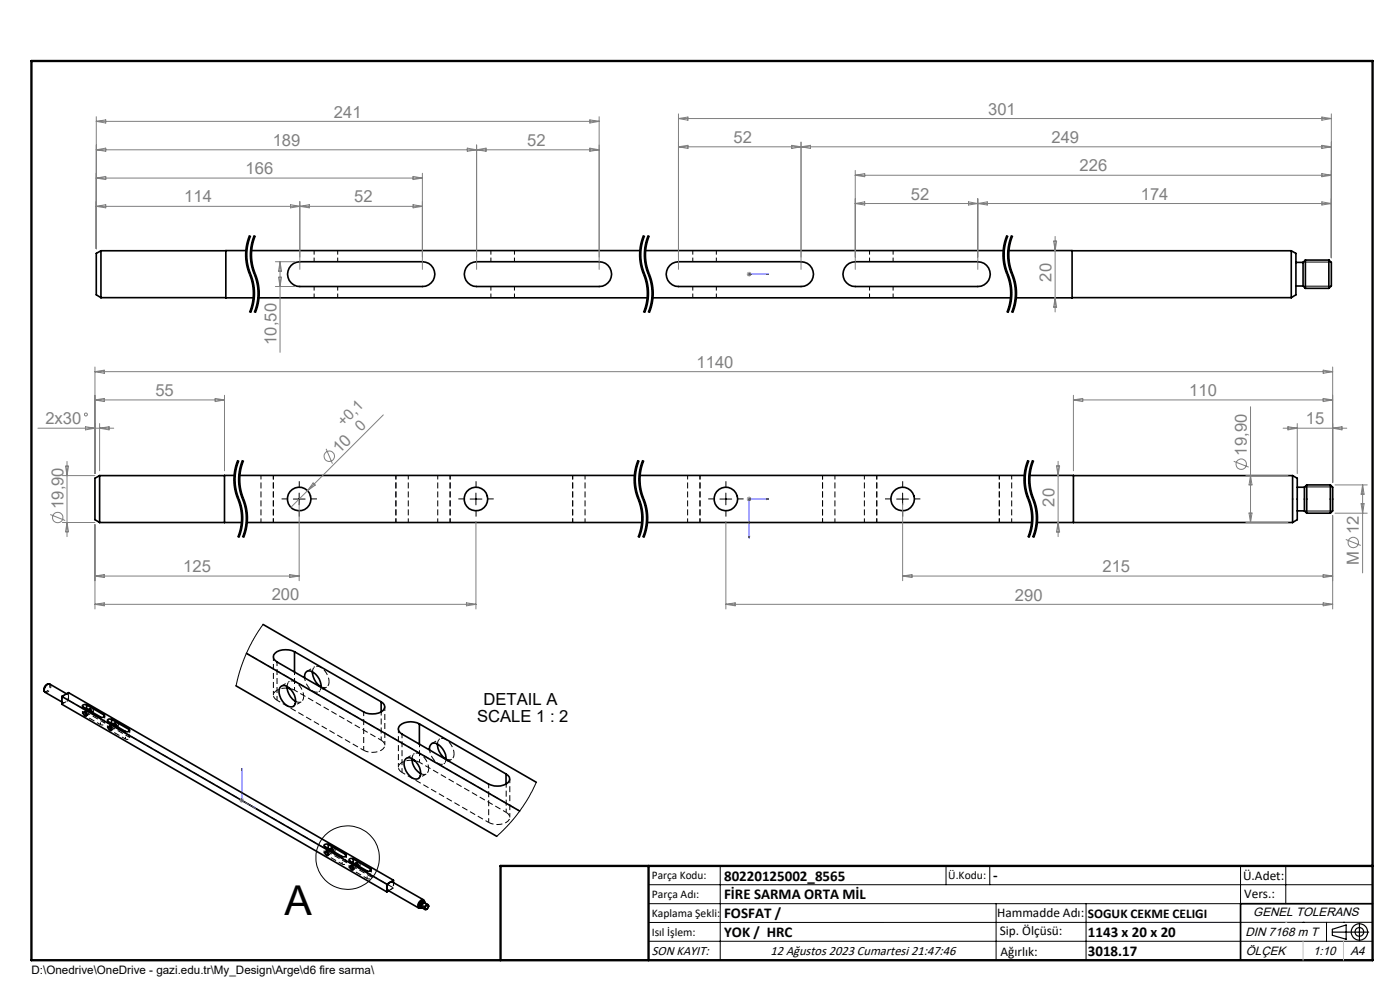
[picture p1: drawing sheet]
<svg xmlns="http://www.w3.org/2000/svg" width="297mm" height="210mm" viewBox="0 0 297 210" stroke-linecap="round" stroke-linejoin="round" font-family="sans-serif">
<g fill="none" stroke="#000" stroke-width=".21" stroke-dasharray="1.3 .6" stroke-dashoffset=".4" stroke-linecap="butt">
<path d="M66.6 53.1v2.4M71.6 55.5v-2.4M104.1 53.1v2.4M109.1 55.5v-2.4M147 53.1v2.4M152 55.5v-2.4M184.5 53.1v2.4M189.5 55.5v-2.4M66.6 60.8v2.3M71.6 63.1v-2.3M104.1 60.8v2.3M109.1 63.1v-2.3"/>
<path d="M147 60.8v2.3M152 63.1v-2.3M184.5 60.8v2.3M189.5 63.1v-2.3M55.4 100.8v10M58 100.8v10M84 100.8v10M86.6 110.8v-10M92.9 100.8v10M95.5 100.8v10M121.5 100.8v10M124.1 110.8v-10"/>
<path d="M145.9 100.8v10M148.5 100.8v10M174.5 100.8v10M177.1 110.8v-10M183.4 100.8v10M186 100.8v10M212 100.8v10M214.6 110.8v-10M58 139.3v8.2M17.6 151.6l3.7 2.1M18.4 151.1v-.7M22.1 153.3l-3.7-2.2"/>
<path d="M22.9 154.6l3.7 2.2M23.7 154.2v-.8M27.4 156.3l-3.7-2.1M58.8 148.5v-8.1M60.9 145.6a1.05 1.05 0 0 1 .5-1.1 1.05 1.05 0 0 1 1.1 .1 3.9 3.9 0 0 1 1.9 3.1M69.8 144.6a3.2 3.2 0 0 0-2.8-3.3 1.13 1.13 0 0 0-.7 1.2M77.2 159.2v-8.2M81.6 158.1v-8.2M84.5 154.6v8.2M96.3 159.9a3.2 3.2 0 0 0-2.8-3.3 1.13 1.13 0 0 0-.7 1.2M85.3 163.8v-8.1M87.4 160.9a1.05 1.05 0 0 1 .5-1 1.05 1.05 0 0 1 1.2 0 3.9 3.9 0 0 1 1.8 3.1"/>
<path d="M103.7 174.5v-8.2M108.2 173.4v-8.2M68.9 181.2l3.7 2.1M69.6 180.7v-.7M73.3 182.9l-3.7-2.2M74.2 184.2l3.7 2.2M75 183.8v-.8M78.6 185.9l-3.6-2.1M90.9 192.2l-.3 .6M90.9 192.1l-.4 .8"/>
</g>
<g fill="none" stroke="#000" stroke-width=".35">
<path d="M21.4 53.2v9.9M21.4 53.2l-1 .6v8.7l1 .6M21.4 53.2h26.5M52.2 53.2h-4.3v10h5.9M53.3 53.2h82.5M61.8 56.3l.5-.4 1.3-.4h26a2.63 2.63 0 0 1 2.7 2.6 2.63 2.63 0 0 1-2.7 2.7h-26a2.62 2.62 0 0 1-2.4-1.7 2.62 2.62 0 0 1 .6-2.8zM99.3 56.3l.5-.4 1.3-.4h26a2.63 2.63 0 0 1 2.7 2.6 2.63 2.63 0 0 1-2.7 2.7h-26a2.62 2.62 0 0 1-2.4-1.7 2.62 2.62 0 0 1 .6-2.8zM136.8 53.2h76.1M142.1 56.3l.5-.4 1.3-.4h26a2.63 2.63 0 0 1 2.7 2.6 2.63 2.63 0 0 1-2.7 2.7h-26a2.62 2.62 0 0 1-2.4-1.7 2.62 2.62 0 0 1 .6-2.8zM179.6 56.3l.5-.4 1.3-.4h26a2.63 2.63 0 0 1 2.7 2.6 2.63 2.63 0 0 1-2.7 2.7h-26a2.62 2.62 0 0 1-2.4-1.7 2.62 2.62 0 0 1 .6-2.8zM213.9 53.2h13.5v10h-11.9M227.4 53.2h46.5"/>
<path d="M273.9 53.2v9.9M273.9 53.2l1 .6v8.7l-1 .6M274.9 55.7h1.5M276.4 55.7v5M276.9 55.2v6M276.9 55.2l-.5 .5M276.9 55.2h5M281.9 55.2v6M281.9 55.2l.5 .5v5l-.5 .5M21.4 63.1h26.5M54.8 63.2h82.6M138.4 63.2h76.1"/>
<path d="M227.4 63.1h46.5M274.9 60.7h1.5M276.4 60.7l.5 .5M276.9 61.2h5M21.1 100.9v9.9M21.1 100.9l-1 .6v8.7l1 .6M21.1 110.8h30.2M47.6 100.9v9.9M49.8 100.9h-28.7M50.8 100.9h83.9M52.3 110.8h83.9M135.7 100.9h81.7"/>
<path d="M137.2 110.8h81.7M218.4 100.9h55.8M219.9 110.8h54.3M227.7 100.9v9.9M274.2 100.9v9.9M274.2 100.9l1 .6v8.7l-1 .6M275.2 108.4h1.5M275.2 103.4h1.5M276.7 103.4v5M276.7 108.4l.5 .5M277.2 102.9v6M277.2 102.9l-.5 .5"/>
<path d="M277.2 102.9h5M277.2 108.9h5M282.2 102.9l.5 .5v5l-.5 .5M282.2 102.9v6M52.3 138.6l57.9 33.4M55.8 132.5l58 33.4M62.5 138.2a3.6 3.6 0 0 0-4.4 .7 1.15 1.15 0 0 0 .6 1.5l18.5 10.6a3.5 3.5 0 0 0 4.3-.7 1.13 1.13 0 0 0-.6-1.4M62.5 138.2l18.4 10.7M62.5 138.2v4.3M10.3 145.1a1.16 1.16 0 0 0-.9 1.6M13.1 147.7l69 39.9M13.1 147.7v1.7l69 39.8"/>
<path d="M13.1 147.7l1.4-.8 69 39.8M14.1 147.2l-3.5-2.1a1.18 1.18 0 0 0-1 1.8l3.5 2M17.8 151a.51 .51 0 0 1 .5 .3 .51 .51 0 0 1-.1 .6 .61 .61 0 0 1-.4-.9zM18.1 151l.3 .7M18.1 151.1h.1M18.4 149.5h-.1a.44 .44 0 0 0-.5-.1 .44 .44 0 0 0-.3 .5l3.8 2.2a.46 .46 0 0 0 .5 .1 .46 .46 0 0 0 .3-.5h-.1M18.4 149.5l3.6 2.2M18.4 149.5v.9M18.8 150.6a.24 .24 0 0 1 .2-.3 .24 .24 0 0 1 .3 .2l.2 .6M19.1 150.4l.4 .6M22 151.7v.4M23 154.1a.49 .49 0 0 1 .6 .2 .49 .49 0 0 1-.1 .6l-.5-.4z"/>
<path d="M23.4 154l.3 .7M23.4 154.2h.1M23.7 152.6l-.1-.1a.4 .4 0 0 0-.6 0 .4 .4 0 0 0-.1 .5l3.8 2.2a.44 .44 0 0 0 .5 0 .44 .44 0 0 0 .2-.4l-.1-.1M23.7 152.6l3.6 2.1M23.7 152.6v.8M24.1 153.7a.28 .28 0 0 1 .3-.3 .28 .28 0 0 1 .3 .3l.1 .4M24.4 153.4l.4 .7M27.3 154.7v.4M50.1 145.5l55.3 31.9M59.6 145.6a1.29 1.29 0 0 1 1.7 .3 3.3 3.3 0 0 1 1.2 3.7 1.13 1.13 0 0 1-1.6 0 3.5 3.5 0 0 1-1.6-3.7zM60.9 145.6a3.8 3.8 0 0 0 1.8 3.2M60.9 146l.6 .1"/>
<path d="M64.6 143.7a1.13 1.13 0 0 1 .5-1.2 1.13 1.13 0 0 1 1.4 .1 3.7 3.7 0 0 1 1.6 3.2M66.3 142.5a4 4 0 0 0 1.8 3.2M80.9 148.9v2.1M89 153.6a3.5 3.5 0 0 0-4.4 .6 1.18 1.18 0 0 0 .7 1.5l18.3 10.6a3.5 3.5 0 0 0 4.5-.7 1.11 1.11 0 0 0-.7-1.4M89 153.6l18.4 10.6M89 153.6v4.3M91.1 159.1a1.13 1.13 0 0 1 .5-1.3 1.13 1.13 0 0 1 1.4 .1 3.8 3.8 0 0 1 1.6 3.2M92.8 157.8a3.8 3.8 0 0 0 1.9 3.2M69.6 179.1h-.1a.44 .44 0 0 0-.5-.1 .44 .44 0 0 0-.2 .5l3.9 2.2a.4 .4 0 0 0 .5 .1 .4 .4 0 0 0 .1-.6M69.6 179.1l3.7 2.1M69.6 179.1v.9M70.4 180l.4 .6a.49 .49 0 0 0-.2-.5 .49 .49 0 0 0-.5 0v.1"/>
<path d="M86.1 160.9a2 2 0 0 1 2.6 1.3 2.2 2.2 0 0 1 0 3 2.44 2.44 0 0 1-2.6-1.7 2.33 2.33 0 0 1 0-2.6zM87.4 160.9a3.8 3.8 0 0 0 1.9 3.2M87.4 161.3l.6 .1M107.4 164.2v2.1M69 180.6a.51 .51 0 0 1 .6 .3 .51 .51 0 0 1-.1 .6 .61 .61 0 0 1-.5-.9zM69.3 180.6l.4 .6M69.3 180.7h.1M70.1 180.2h.1M73.3 181.2v.5M74.3 183.7a.46 .46 0 0 1 .6 .2 .46 .46 0 0 1-.2 .6l-.4-.4zM74.6 183.6l.1 .4 .3 .3M74.6 183.8h.2"/>
<path d="M74.9 182.2a.46 .46 0 0 0-.5-.1 .46 .46 0 0 0-.3 .5l3.9 2.2a.44 .44 0 0 0 .5 0 .44 .44 0 0 0 .2-.4l-.1-.1M74.9 182.2l3.7 2.1M74.9 182.2v.8M75.7 183l.4 .7a.47 .47 0 0 0-.2-.5 .47 .47 0 0 0-.5 0v.1M78.6 184.3v.4M82.1 187.6v1.6M82.5 188.9l-.4 .3M83.5 186.7l-1.4 .9M83.5 186.7v.5M89.8 191.5l-.3 .2-.2 .6M89.9 190.9l-6.6-3.8a1.16 1.16 0 0 0-1 1.7l6.5 3.8M89.9 191.5a.5 .5 0 0 0-.7 .2 .5 .5 0 0 0 .2 .6"/>
<path d="M90.1 191.2a.55 .55 0 0 0-.6-.4 .55 .55 0 0 0-.5 .5 .76 .76 0 0 0-.4 .7 .76 .76 0 0 0 .5 .6h.2M90.1 191.5a.45 .45 0 0 0-.4-.5 .45 .45 0 0 0-.5 .3 .77 .77 0 0 0 0 1.3l.3-.1M90.4 192.1a.32 .32 0 0 1 .5 0 .32 .32 0 0 1-.1 .5 .31 .31 0 0 1-.5 .3 .31 .31 0 0 1 0-.5zM90.8 191.9l-.7-.4a.68 .68 0 0 0-.6 1l.7 .4M90.9 192.3a.36 .36 0 0 0-.3-.5 .36 .36 0 0 0-.4 .4 .4 .4 0 0 0-.2 .4 .4 .4 0 0 0 .4 .3h.2M291.2 191.7h-28v12"/>
<circle cx="63.5" cy="105.8" r="2.49"/>
<circle cx="101" cy="105.8" r="2.49"/>
<circle cx="154" cy="105.8" r="2.49"/>
<circle cx="191.5" cy="105.8" r="2.49"/>
</g>
<g fill="none" stroke="#000" stroke-width=".21" stroke-dasharray="1.3 .6" stroke-linecap="butt">
<path d="M13.1 148.9l.2 .1M13.1 148.5v-.1a1.06 1.06 0 0 1 1.3-1.1 1.17 1.17 0 0 1-1.1 1.7l-.2-.5M14.3 147.3l-.2-.1M18.2 150.8l-.4 .2M18.3 151.8l.4-.2M18.4 151.1h-.2M18.8 151.4l-.1 .2h-.3M19.2 150.2l-.3 .1M19.4 151.2l.3-.2M19.5 151h.2l.1-.2M23.5 153.8l-.4 .2M23.6 154.9l.4-.2"/>
<path d="M23.7 154.2l-.2-.1M24.1 154.5l-.1 .2h-.3M24.5 153.2l-.3 .2M24.7 154.3l.3-.2M24.8 154.1h.2l.2-.2M70.5 179.7l-.3 .2M69.4 180.4l-.3 .2M69.6 181.4l.3-.2M69.6 180.7h-.1M70 181l-.1 .2h-.2M70.7 180.8l.3-.2M70.8 180.6h.2l.1-.2"/>
<path d="M74.7 183.4l-.3 .2M74.9 184.5l.3-.2M75 183.8l-.2-.1M75.3 184.1l-.1 .2h-.2M75.8 182.8l-.3 .2M76 183.9l.3-.2M76.1 183.7h.2l.1-.3M89.4 192.3l.1 .1M89.9 191.6l-.2-.2M90 191.5h-.1M90 191.1l.1 .2M90.1 191.7l-.1-.2h-.3"/>
<path d="M90.2 191.7l-.1-.2"/>
</g>
<g fill="none" stroke="#000" stroke-width=".21" stroke-dasharray="1.3 .6" stroke-dashoffset=".6" stroke-linecap="butt">
<path d="M18.1 151a.34 .34 0 0 1 .4-.2 .34 .34 0 0 1 .2 .4l.1 .2M18.8 150.6v.1a.39 .39 0 0 0 .2 .5 .39 .39 0 0 0 .5-.2M19.8 150.8a.43 .43 0 0 0-.1-.5 .43 .43 0 0 0-.6 0v.1M22.1 153.3v-1.2M23.4 154a.34 .34 0 0 1 .4-.2 .34 .34 0 0 1 .2 .4l.1 .3M24.1 153.7v.1a.39 .39 0 0 0 .2 .4 .39 .39 0 0 0 .5-.1M25.2 153.9a.43 .43 0 0 0-.2-.6 .43 .43 0 0 0-.6 .1M27.4 156.3v-1.2M62.5 146.4v-3.9M64.6 143.7a3.2 3.2 0 0 0 2.8 3.1 1.1 1.1 0 0 0 .7-1M91.1 159.1a3.2 3.2 0 0 0 2.8 3 1.1 1.1 0 0 0 .7-1M89 161.7v-3.9"/>
<path d="M69.3 180.6a.34 .34 0 0 1 .4-.2 .34 .34 0 0 1 .3 .4v.2M70.1 180.2v.1a.39 .39 0 0 0 .2 .5 .39 .39 0 0 0 .5-.2M71.1 180.4a.43 .43 0 0 0-.2-.5 .43 .43 0 0 0-.5 0v.1M73.3 182.9v-1.2M74.6 183.6a.34 .34 0 0 1 .5-.2 .34 .34 0 0 1 .2 .4v.3M75.4 183.3v.1a.39 .39 0 0 0 .2 .4 .39 .39 0 0 0 .5-.1M76.4 183.4a.43 .43 0 0 0-.2-.5 .43 .43 0 0 0-.5 .1M78.6 185.9v-1.2M83.5 187.2v1.1M83.5 188.3l-1 .6M89.4 192.1a.34 .34 0 0 0 .4 .3 .34 .34 0 0 0 .2-.4l.1-.3M89.5 192.5a.7 .7 0 0 0 .7-.8"/>
<path d="M89.5 192.5l.4-.4 .2-.6"/>
</g>
<path d="M90.1 191.3l-.1 .2a1.39 1.39 0 0 1-.9 1.1" fill="none" stroke="#000" stroke-width=".21" stroke-dasharray="1.3 .6" stroke-dashoffset=".9" stroke-linecap="butt"/>
<path d="M9.6 146.8a1.15 1.15 0 0 0 1-1.7M10.2 145.1a.56 .56 0 0 1 .4 .4 .56 .56 0 0 1-.2 .6 .62 .62 0 0 1-.4 .5 .62 .62 0 0 1-.6-.1M64.4 147.7a1.06 1.06 0 0 1-.4 1.1 1.06 1.06 0 0 1-1.3 0M68.1 145.7a1.06 1.06 0 0 0 1.2 0 1.06 1.06 0 0 0 .5-1.1M90.9 163a1.06 1.06 0 0 1-.4 1.1 1.06 1.06 0 0 1-1.2 0M94.7 161a1.06 1.06 0 0 0 1.2 0 1.06 1.06 0 0 0 .4-1.1M83.3 187.1a1.15 1.15 0 0 1-1 1.7" fill="none" stroke="#000" stroke-width=".21" stroke-dasharray="1.3 .6" stroke-dashoffset=".3" stroke-linecap="butt"/>
<g fill="none" stroke="#000" stroke-width=".21" stroke-dasharray="1.3 .6" stroke-dashoffset=".5" stroke-linecap="butt">
<path d="M18.1 151.1a.34 .34 0 0 0-.5 0 .34 .34 0 0 0 0 .5M23.4 154.1a.34 .34 0 0 0-.5 .1 .34 .34 0 0 0 0 .4M58.8 148.5l18.4 10.7M62.5 146.4l-1-.4M80.9 157l-18.4-10.6M80.9 157v-6M85.3 163.8l18.4 10.7M89 161.7l-1-.3M107.4 172.3l-18.4-10.6M107.4 172.3v-6M110.3 172l-58-33.4M69.3 180.7a.34 .34 0 0 0-.4 0 .34 .34 0 0 0 0 .5"/>
<path d="M74.6 183.7a.34 .34 0 0 0-.4 .1 .34 .34 0 0 0 0 .4M89.2 192.2a.57 .57 0 0 0 .7-.6"/>
</g>
<path d="M83.5 188.3l-69-39.8" fill="none" stroke="#000" stroke-width=".21" stroke-dasharray="1.3 .6" stroke-dashoffset="-.1" stroke-linecap="butt"/>
<g fill="none" stroke="#000" stroke-width=".21" stroke-dasharray="1.3 .6" stroke-dashoffset=".8" stroke-linecap="butt">
<path d="M14.5 146.9v1.6M14.5 148.5l-1.4 .9M17.5 149.7v1.7M17.6 151.6v-1.7M21.3 153.7v-1.6M22.2 153.5v-1.6M22.8 152.8v1.6M22.9 154.6v-1.6M26.6 156.8v-1.7M27.5 156.5v-1.6M68.8 179.3v1.7M68.9 181.2v-1.7"/>
<path d="M72.6 183.3v-1.6M73.5 183.1v-1.7M74.1 182.4v1.6M74.2 184.2v-1.6M77.9 186.4v-1.7M78.8 186.1v-1.6"/>
</g>
<path d="M21.3 153.7h.1a.4 .4 0 0 0 .6 .1 .4 .4 0 0 0 .1-.5M26.6 156.8h.1a.4 .4 0 0 0 .6 .1 .4 .4 0 0 0 .1-.6M72.6 183.3h.1a.4 .4 0 0 0 .5 .1 .4 .4 0 0 0 .1-.5M77.9 186.4h.1a.4 .4 0 0 0 .5 .1 .4 .4 0 0 0 .1-.6" fill="none" stroke="#000" stroke-width=".21" stroke-dasharray="1.3 .6" stroke-dashoffset=".7" stroke-linecap="butt"/>
<path d="M77.2 159.2a3.5 3.5 0 0 0 4.3-.7 1.14 1.14 0 0 0-.6-1.5M103.7 174.5a3.5 3.5 0 0 0 4.4-.7 1.14 1.14 0 0 0-.7-1.5" fill="none" stroke="#000" stroke-width=".21" stroke-dasharray="1.3 .6" stroke-dashoffset=".2" stroke-linecap="butt"/>
<path d="M60.9 146h-.3a2.32 2.32 0 0 0-2.6 1.5l.4 .7 .4 .3M87.4 161.3h-.3a2.32 2.32 0 0 0-2.6 1.5l.4 .7 .4 .3" fill="none" stroke="#000" stroke-width=".21" stroke-dasharray="1.3 .6" stroke-dashoffset=".1" stroke-linecap="butt"/>
<path d="M61.4 144.5l-1.7 1M62.2 149.8l1.7-.9M66.8 141.4l-1.7 1M67.6 146.7l1.7-.9M87.9 159.8l-1.7 1M93.3 156.7l-1.7 1M88.7 165.1l1.7-.9M94.1 162l1.7-.9" fill="none" stroke="#000" stroke-width=".21" stroke-dasharray="1.3 .6" stroke-dashoffset="1" stroke-linecap="butt"/>
<g fill="none" stroke="#000" stroke-width=".21">
<path d="M52.1 52.6v1.9l.2 1.9M52.3 56.4l1 3.1M52.4 53.6l.1 1.4M52.5 55l.1 .9M52.6 55.9l1.1 3.5 .3 1.9M52.9 49.9l-.8 2.7M53 50a11.2 11.2 0 0 0 .4 9 10.6 10.6 0 0 1-.4 7.3M53.1 50.5l-.4 1.3-.3 1.8M53.1 52.6v1.9l.2 1.9M53.2 50l-.2 .5M53.3 56.4l1.1 3.6M53.3 59.5l.1 .5"/>
<path d="M53.4 53.6l.1 1.4M53.4 60l.2 .9M53.5 55l.1 .9M53.6 55.9l.8 2.6M53.9 49.9l-.8 2.7M54 50a11.2 11.2 0 0 0 .4 9 10.6 10.6 0 0 1-.4 7.3M54.1 50.5l-.4 1.3-.3 1.8M54.2 50l-.2 .5M54.4 58.5l.6 2.8M54.4 60l.2 .9M135.7 52.6l-.1 1.9 .3 1.9M135.9 56.4l1.1 3.6"/>
<path d="M136 53.6v1.4M136 55l.2 .9M136.2 55.9l.5 2M136.5 49.9l-.8 2.7M136.6 50a11.2 11.2 0 0 0 .4 9 10.6 10.6 0 0 1-.4 7.3M136.6 50.5l-.4 1.3-.2 1.8M136.7 57.9l.1 .2zM136.7 52.6l-.1 1.9 .3 1.9M136.8 50l-.2 .5M136.8 58.1l.3 .9M136.9 56.4l1.1 3.6M137 53.6v1.4"/>
<path d="M137 60l.2 .9M137 55l.2 .9M137.1 59l.5 2.3M137.2 55.9l1.1 3.5 .3 1.9M137.5 49.9l-.8 2.7M137.6 50a11.2 11.2 0 0 0 .4 9 10.6 10.6 0 0 1-.4 7.3M137.6 50.5l-.4 1.3-.2 1.8M137.8 50l-.2 .5M138 60l.2 .9M212.8 52.6l-.1 1.9 .3 1.9M213 56.4l1.1 3.6M213.1 53.6v1.4"/>
<path d="M213.1 55l.1 .9M213.2 55.9l1.2 4M213.5 49.9l-.7 2.7M213.7 50a11.2 11.2 0 0 0 .3 9 10.6 10.6 0 0 1-.3 7.3M213.7 50.5l-.4 1.3-.2 1.8M213.8 52.6l-.1 1.9 .3 1.9M213.9 50l-.2 .5M214 56.4l1.1 3.6M214.1 53.6v1.4M214.1 60l.2 .9M214.1 55l.1 .9M214.2 55.9l1.1 3.5 .3 1.4"/>
<path d="M214.5 59.9l.2 1.4M214.5 49.9l-.7 2.7M214.7 50a11.2 11.2 0 0 0 .3 9 10.6 10.6 0 0 1-.3 7.3M214.7 50.5l-.4 1.3-.2 1.8M214.9 50l-.2 .5M215.1 60l.2 .9M276.5 55.6h5.9M53.3 64.9l-.4 1.3M53.6 60.9v2.2M53.6 63.1l-.3 1.8M54 61.3a10.8 10.8 0 0 1-.8 5.1M54.3 64.9l-.4 1.3"/>
<path d="M54.4 65.9l-.2 .5M54.6 60.9v2.2M54.6 63.1l-.3 1.8M55 61.3a10.8 10.8 0 0 1-.6 4.6M136.9 64.9l-.4 1.3M137 64.5l-.1 .4M137.1 65.5l-.3 .9M137.2 60.9v2.2M137.2 63.1l-.2 1.4M137.6 61.3a10.8 10.8 0 0 1-.5 4.2M137.9 64.9l-.4 1.3M138.2 60.9v2.2"/>
<path d="M138.2 63.1l-.3 1.8M138.6 61.3a10.8 10.8 0 0 1-.8 5.1M214 64.9l-.5 1.3M214.3 60.9v2.2M214.3 63.1l-.3 1.8M214.4 64.6l-.5 1.8M214.7 61.3v1.9l-.2 1.4M215 64.9l-.5 1.3M215.3 60.9v2.2M215.3 63.1l-.3 1.8M215.6 63.6l-.7 2.8M215.6 60.8l.1 .5"/>
<path d="M215.7 61.3l-.1 2.3M276.5 60.7h5.9M50.2 99.5l-.2 .9M50.4 97.6l-.6 1.8-.2 1.4M50.6 97.7a11.2 11.2 0 0 0 .3 9 10.6 10.6 0 0 1-.3 7.3M50.7 97.7l-.5 1.8M51.2 99.5l-.2 .9M51.4 97.6l-.6 1.8-.2 1.4M51.6 97.7a11.2 11.2 0 0 0 .3 9 10.6 10.6 0 0 1-.3 7.3M51.7 97.7l-.5 1.8M134.8 98.9l-.3 1.9M135.1 99.5l-.2 .9"/>
<path d="M135.3 97.6l-.5 1.3M135.5 97.7a11.2 11.2 0 0 0 .3 9 10.6 10.6 0 0 1-.3 7.3M135.6 97.7l-.5 1.8M136.1 99.5l-.2 .9M136.3 97.6l-.6 1.8-.2 1.4M136.5 97.7a11.2 11.2 0 0 0 .3 9 10.6 10.6 0 0 1-.3 7.3M136.6 97.7l-.5 1.8M217.8 99.5l-.2 .9M218 97.6l-.6 1.8-.2 1.4M218.2 97.7a11.2 11.2 0 0 0 .3 9 10.6 10.6 0 0 1-.3 7.3M218.3 97.7l-.5 1.8M218.8 99.5l-.2 .9"/>
<path d="M219 97.6l-.7 2.7M219.2 97.7a11.1 11.1 0 0 0 .3 9 10.6 10.6 0 0 1-.3 7.3M219.2 98.1l-.4 1.4M219.3 97.7l-.1 .5M49.6 101.3l.1 2.3 .5 1.9M49.6 100.8v.5M50 100.4v2.7l.6 2.4M50.2 105.5l.6 1.7M50.6 101.3l.1 2.3 .5 1.9M50.6 100.8v.5M50.6 105.5l.1 .3zM50.7 105.8l.2 .4"/>
<path d="M50.8 107.2l.4 2.7M50.8 112.6l-.4 1.3M50.9 106.2l.3 .9M51 100.4a10.8 10.8 0 0 0 .9 5.8M51.2 112.7l-.5 1.4M51.2 107.1l.4 2.8M51.2 109.9l-.4 2.7M51.2 105.5l.7 2.1 .3 2.3M51.5 110.4l-.3 2.3M51.6 109.9l-.1 .5M51.9 113.6l-.2 .5M51.9 106.2l.3 .9"/>
<path d="M52.2 112.7l-.3 .9M52.2 107.1l.4 2.8M52.2 109.9a10.4 10.4 0 0 1-.8 4M52.5 110.4l-.3 2.3M52.6 109.9l-.1 .5M62.2 105.9h2.5M63.5 104.6v2.5M99.7 105.9h2.5M101 104.6v2.5M134.5 101.3v1.4l.3 1.9M134.5 100.8v.5M134.8 104.6l.3 .9"/>
<path d="M134.9 100.4a10.8 10.8 0 0 0 .9 5.8M135.1 105.5l.6 1.7M135.5 101.3l.1 2.3 .5 1.9M135.5 100.8v.5M135.7 107.2l.4 2.7M135.7 112.6l-.4 1.3M135.8 106.2l.3 .9M135.9 100.4a10.8 10.8 0 0 0 .9 5.8M136.1 112.7l-.5 1.4M136.1 107.1l.4 2.8M136.1 109.9l-.4 2.7M136.1 105.5l.8 2.1 .2 2.3"/>
<path d="M136.5 110.4l-.4 2.3M136.5 109.9v.5M136.8 113.6l-.2 .5M136.8 106.2l.3 .9M137.1 112.7l-.3 .9M137.1 107.1l.4 2.8M137.1 109.9a10.4 10.4 0 0 1-.8 4M137.5 110.4l-.4 2.3M137.5 109.9v.5M152.7 105.9h2.5M154 104.6v2.5M190.2 105.9h2.5"/>
<path d="M191.5 104.6v2.5M217.2 101.3l.1 2.3 .5 1.9M217.2 100.8v.5M217.6 100.4a10.8 10.8 0 0 0 .9 5.8M217.8 105.5l.5 1.3M218.2 101.3l.1 1.9M218.2 100.8v.5M218.3 100.3l-.1 .5M218.3 103.2l.5 2.3M218.3 106.8l.4 1.7 .1 1.4M218.3 113.1l-.3 .8M218.5 106.2l.3 .9"/>
<path d="M218.6 100.4v2.7l.6 2.2M218.8 112.7l-.5 1.4M218.8 107.1l.4 2.8M218.8 109.9l-.1 1.4-.4 1.8M218.8 105.5l.8 2.1 .2 2.3M219.2 110.4l-.4 2.3M219.2 109.9v.5M219.2 105.3l.3 .9M219.5 106.2l.3 .9M219.8 112.7l-.5 1.4M219.8 107.1l.4 2.8M219.8 109.9a10.4 10.4 0 0 1-.8 4"/>
<path d="M220.2 110.4l-.4 2.3M220.2 109.9v.5M276.8 108.4h5.8M276.8 103.3h5.8M55.8 132.5l-2.2 3.4-1.6 3.3-1.1 3-.8 3.3M113.8 165.9l-1.6 3.2-1.9 2.8-2.5 3.1-2.4 2.4M90.9 192.2a.28 .28 0 0 0-.3-.2 .28 .28 0 0 0-.3 .2 .35 .35 0 0 0-.2 .4 .35 .35 0 0 0 .4 .3M137.6 187.7h153.6M137.6 191.7h153.6M137.6 199.7h153.6M152.8 183.7v20M200.7 183.7v4"/>
<path d="M210 183.7v4M211.3 191.7v12M230.4 191.7v12M263.2 183.7v20M272.8 183.7v8M276.4 195.6h.1M281.4 195.6v4.1M285 195.6h.1M291.2 195.6l-153.6 .1"/>
<circle cx="73.7" cy="181.9" r="6.7"/>
</g>
<g fill="none" stroke="#808080" stroke-width=".21">
<path d="M20.4 24.8v28M20.4 25.7l2-.3v.7zM20.4 31.8l2-.4v.7zM20.4 37.8l2-.4v.7zM20.4 37.8h69.2M20.4 31.8h106.7M20.4 25.7h106.7M87.6 37.4l2 .4-2 .3zM89.6 36.8v20.3M99.1 31.4l2 .4-2 .3zM101.1 30.8v26.3M101.1 31.8l2-.4v.7z"/>
<path d="M125.1 25.4l2 .3-2 .4zM125.1 31.4l2 .4-2 .3zM127.1 24.8v32.3M143.9 24.2v32.9M143.9 25.1h138.5M143.9 25.1l2-.3v.7zM143.9 31.1h138.5M143.9 31.1l2-.3v.7zM168 30.8l1.9 .3-1.9 .4zM169.9 31.1l2-.3v.7zM169.9 30.2v26.9M181.4 36.2v20.9"/>
<path d="M181.4 37.2h101M181.4 37.2l2-.4v.7zM280.4 24.8l2 .3-2 .4zM280.4 30.8l2 .3-2 .4zM280.4 36.8l2 .4-2 .3zM282.4 24.2v30.5M20.4 43.8l2-.4v.7zM58.4 55.5h4.2M59.1 58.8h.6l-.3 2zM59.4 55.5v19.2M59.4 55.5l.3 2h-.6zM61.6 43.4l2 .4-2 .3z"/>
<path d="M63.6 42.7v14.4M63.6 43.8l2-.4v.7zM87.6 43.4l2 .4-2 .3zM89.6 43.8h-69.2M158.4 58.2h1M158.6 57.8l.7 .7M158.9 57.7v1M159.3 57.8l-.7 .7M181.4 43.2h101M181.4 43.2l2-.4v.7zM205.5 42.8l1.9 .4-1.9 .3zM207.4 42.1v15"/>
<path d="M207.4 43.2l2-.4v.7zM223.5 51.1h.7l-.4 2.1zM223.8 50.2v16M280.4 42.8l2 .4-2 .3zM20.1 78.8l2-.3v.7zM20.1 77.8v22.7M20.1 78.8h262.6M58.4 60.8h4.2M223.8 63.2l.4 1.9h-.7zM280.7 78.5l2 .3-2 .4zM282.7 77.8v24.5M8 90.8h16.1"/>
<path d="M13.9 98.9h.6l-.3 2zM14.2 97.9v15.9M18.1 90.5l2 .3-2 .4zM20.1 84.8h27.5M20.1 84.8l2-.3v.7zM21.1 89.8v10.1M21.1 90.8l2-.3v.7zM45.6 84.5l2 .3-2 .4zM47.6 83.8v16.1M69.2 95.2l1.3 3.1M81.3 88l-19.6 19.6M224.1 98.8h.7l-.3 2.1z"/>
<path d="M224.5 97.9v15.9M227.7 84.8h55M227.7 83.8v16.1M227.7 84.8l2-.3v.7zM261.7 97.9l3.2 1.2M265.3 86.3v24.5M272.2 90.8h13.5M273.2 90.5l2 .3-2 .4zM275.2 89.8v10.7M280.7 84.5l2 .3-2 .4zM282.7 90.8l2-.3v.7zM10.7 109.1l3.1 1.3"/>
<path d="M13.2 100.9h6.9M13.2 110.8h6.9M14.2 110.8l.3 2h-.6zM20.1 111.3v17.9M63.5 106.8v16.4M66.4 102.4l.5 .5-1.7 1.2zM101 110.6v18.6M154 110.6v18.6M158.4 105.9h1M158.6 105.5l.7 .7M158.9 105.3v1.1M159.3 105.5l-.7 .7"/>
<path d="M191.5 106.8v16.4M224.5 110.8l.3 2h-.7zM264.3 100.9h8.9M264.3 110.8h8.9M265 108.8h.6l-.3 2zM265.3 100.9l.3 2h-.6zM282.7 109.4v19.8M283.2 102.9h6.9M283.2 108.9h6.9M285.5 114.4l3.2 1.3M288.7 106.8h.7l-.3 2.1zM289.1 102.9v18.6"/>
<path d="M289.1 102.9l.3 1.9h-.7zM20.1 122.2l2-.3v.6zM20.1 128.2l2-.3v.6zM20.1 122.2h43.4M20.1 128.2h80.9M61.5 121.9l2 .3-2 .3zM99 127.9l2 .3-2 .3zM154 128.2h128.7M154 128.2l2-.3v.6zM191.5 122.2h91.2M191.5 122.2l2-.3v.6zM280.7 121.9l2 .3-2 .3z"/>
<path d="M280.7 127.9l2 .3-2 .3zM50.8 169.8h1M50.9 169.4l.7 .7M51.3 169.3v1M51.6 169.4l-.7 .7"/>
<circle cx="18.2" cy="87.9" r=".32"/>
<circle cx="69.8" cy="96.8" r="1.11"/>
<circle cx="263.3" cy="98.5" r="1.12"/>
<circle cx="12.2" cy="109.8" r="1.11"/>
<circle cx="287.1" cy="115.1" r="1.1"/>
</g>
<g fill="none" stroke="#000" stroke-width=".21" stroke-dasharray="6.3 1.3 1.3 1.3" stroke-dashoffset="4.1" stroke-linecap="butt">
<path d="M53 50a10.6 10.6 0 0 0 0 8.1M53 58.1a10.6 10.6 0 0 1 0 8.2M54 50a10.6 10.6 0 0 0 0 8.1M54 58.1a10.6 10.6 0 0 1 0 8.2M136.6 50a10.6 10.6 0 0 0 0 8.1M136.6 58.1a10.6 10.6 0 0 1 0 8.2M137.6 50a10.6 10.6 0 0 0 0 8.1M137.6 58.1a10.6 10.6 0 0 1 0 8.2M213.7 50a10.6 10.6 0 0 0 0 8.1M213.7 58.1a10.6 10.6 0 0 1 0 8.2M214.7 50a10.6 10.6 0 0 0 0 8.1M214.7 58.1a10.6 10.6 0 0 1 0 8.2"/>
<path d="M50.6 97.7a10.6 10.6 0 0 0 0 8.1M51.6 97.7a10.6 10.6 0 0 0 0 8.1M135.5 97.7a10.6 10.6 0 0 0 0 8.1M136.5 97.7a10.6 10.6 0 0 0 0 8.1M218.2 97.7a10.6 10.6 0 0 0 0 8.1M219.2 97.7a10.6 10.6 0 0 0 0 8.1M50.6 105.8a10.6 10.6 0 0 1 0 8.2M51.6 105.8a10.6 10.6 0 0 1 0 8.2M135.5 105.8a10.6 10.6 0 0 1 0 8.2M136.5 105.8a10.6 10.6 0 0 1 0 8.2M218.2 105.8a10.6 10.6 0 0 1 0 8.2M219.2 105.8a10.6 10.6 0 0 1 0 8.2"/>
</g>
<g fill="none" stroke="#000" stroke-width=".25">
<path d="M282.6 197.7h7.8M282.6 197.1l3-.9v3l-3-.8zM288.4 195.8v3.8M106.2 203.7h185"/>
<circle cx="288.4" cy="197.7" r="1.74"/>
<circle cx="288.4" cy="197.7" r=".93"/>
</g>
<path d="M158.8 58.2h.2zM158.9 58.2h.1M158.9 58.2h4.2M163.1 58.2h-.4h.4M158.8 113.8h.2l-.1 .4zM162.7 105.8l.4 .1-.4 .1zM163.1 105.9h-4.2v8.3M51.3 163v6.8l2.9 1.7M51.3 163l.1 .4-.2-.1zM53.9 171.2l.3 .3-.3-.1z" fill="none" stroke="#00f" stroke-width=".21"/>
<g fill="none" stroke="#000" stroke-width=".21" stroke-dasharray="15.2 1.3 1.3 1.3" stroke-linecap="butt">
<path d="M61 105.8h-1.3M63.5 103.3v-1.2M63.5 108.3v1.3M66 105.8h1.2M98.5 105.8h-1.3M101 103.3v-1.2M101 108.3v1.3M103.5 105.8h1.2M151.5 105.8h-1.3M154 103.3v-1.2M154 108.3v1.3M156.5 105.8h1.2"/>
<path d="M189 105.8h-1.3M191.5 103.3v-1.2M191.5 108.3v1.3M194 105.8h1.2"/>
</g>
<path d="M6.7 12.9h284.5v190.8h-284.5zM137.6 183.7v20M291.2 183.7h-185v20" fill="none" stroke="#000" stroke-width=".5"/>
<path d="M276.4 199.7v4M285 199.7v4" fill="none" stroke="#c0c0c0" stroke-width=".21"/>
<path d="M272.8 195.6h.1" fill="none" stroke="#c0c0c0" stroke-width=".25"/>
<g fill="#00f">
<path d="M162.7 58.2h.4zM158.8 58.2h.2z"/>
<path d="M162.7 105.8v.2l.4-.1zM158.8 113.8l.1 .4 .1-.4z"/>
<path d="M53.9 171.2l.3 .3-.3-.1zM51.3 163l.1 .4-.2-.1z"/>
</g>
<text font-size="8.7" x="60.3" y="194.2">A</text>
<g font-size="3.5" fill="#808080">
<text x="70.9" y="24.9">241</text>
<text x="209.6" y="24.3">301</text>
<text x="57.9" y="30.9">189</text>
<text x="111.8" y="30.9">52</text>
<text x="155.6" y="30.3">52</text>
<text x="223.1" y="30.3">249</text>
<text x="52.1" y="37">166</text>
<text x="229" y="36.3">226</text>
<text x="39.1" y="43">114</text>
<text x="75.1" y="42.9">52</text>
<text x="193.2" y="42.3">52</text>
<text x="242" y="42.3">174</text>
<text x="223.1" y="59.8" transform="rotate(-90 223.1 59.8)">20</text>
<text x="58.6" y="73.1" transform="rotate(-90 58.6 73.1)">10,50</text>
<text x="147.8" y="78">1140</text>
<text x="33" y="84">55</text>
<text x="252.3" y="84">110</text>
<text x="9.7" y="90">2x30</text>
<text x="277" y="90">15</text>
<text x="72" y="96.3" transform="rotate(-45 72 96.3)">10</text>
<text x="264.5" y="96.6" transform="rotate(-90 264.5 96.6)">19,90</text>
<text x="13.4" y="107.9" transform="rotate(-90 13.4 107.9)">19,90</text>
<text x="223.7" y="107.5" transform="rotate(-90 223.7 107.5)">20</text>
<text x="288.3" y="113.3" transform="rotate(-90 288.3 113.3)">12</text>
<text x="288.3" y="119.9" transform="rotate(-90 288.3 119.9)">M</text>
<text x="38.9" y="121.4">125</text>
<text x="233.9" y="121.4">215</text>
<text x="57.6" y="127.4">200</text>
<text x="215.3" y="127.4">290</text>
</g>
<g font-size="3.5">
<text x="102.6" y="149.6">DETAIL A</text>
<text x="101.2" y="153.2">SCALE 1 : 2</text>
</g>
<g font-size="3.2" fill="#808080">
<text x="72.9" y="90.5" transform="rotate(-45 72.9 90.5)">+0,1</text>
<text x="76.6" y="91.7" transform="rotate(-45 76.6 91.7)">0</text>
</g>
<g font-size="3.2">
<text x="153.6" y="186.8">80220125002_8565</text>
<text x="153.6" y="190.8">FİRE SARMA ORTA MİL</text>
<text x="210.7" y="186.6">-</text>
<text x="153.6" y="194.8">FOSFAT /</text>
<text x="153.6" y="198.8">YOK / HRC</text>
<text x="230.8" y="198.7">1143 x 20 x 20</text>
<text x="230.8" y="202.8">3018.17</text>
</g>
<g font-size="2.8">
<text x="263.7" y="186.7">Ü.Adet:</text>
<text x="263.9" y="190.5">Vers.:</text>
<text x="211.5" y="194.5">Hammadde Adı:</text>
<text x="230.8" y="194.7">SOGUK CEKME CELIGI</text>
<text x="138.3" y="202.6">SON KAYIT:</text>
<text x="163.5" y="202.6">12 Ağustos 2023 Cumartesi 21:47:46</text>
<text x="212.1" y="198.4">Sip. Ölçüsü:</text>
<text x="212.2" y="202.7">Ağırlık:</text>
</g>
<g font-size="2.6">
<text x="265.9" y="194.4">GENEL TOLERANS</text>
<text x="264.2" y="198.5">DIN 7168 m T</text>
<text x="264.3" y="202.6">ÖLÇEK</text>
<text x="278.5" y="202.6">1:10</text>
<text x="286.5" y="202.6">A4</text>
</g>
<g font-size="2.5">
<text x="138.3" y="186.4">Parça Kodu:</text>
<text x="138.3" y="190.5">Parça Adı:</text>
<text x="201.2" y="186.5">Ü.Kodu:</text>
<text x="138.3" y="194.5">Kaplama Şekli:</text>
<text x="138.3" y="198.6">Isıl İşlem:</text>
<text x="6.7" y="206.7">D:\Onedrive\OneDrive - gazi.edu.tr\My_Design\Arge\d6 fire sarma\</text>
</g>
</svg>
